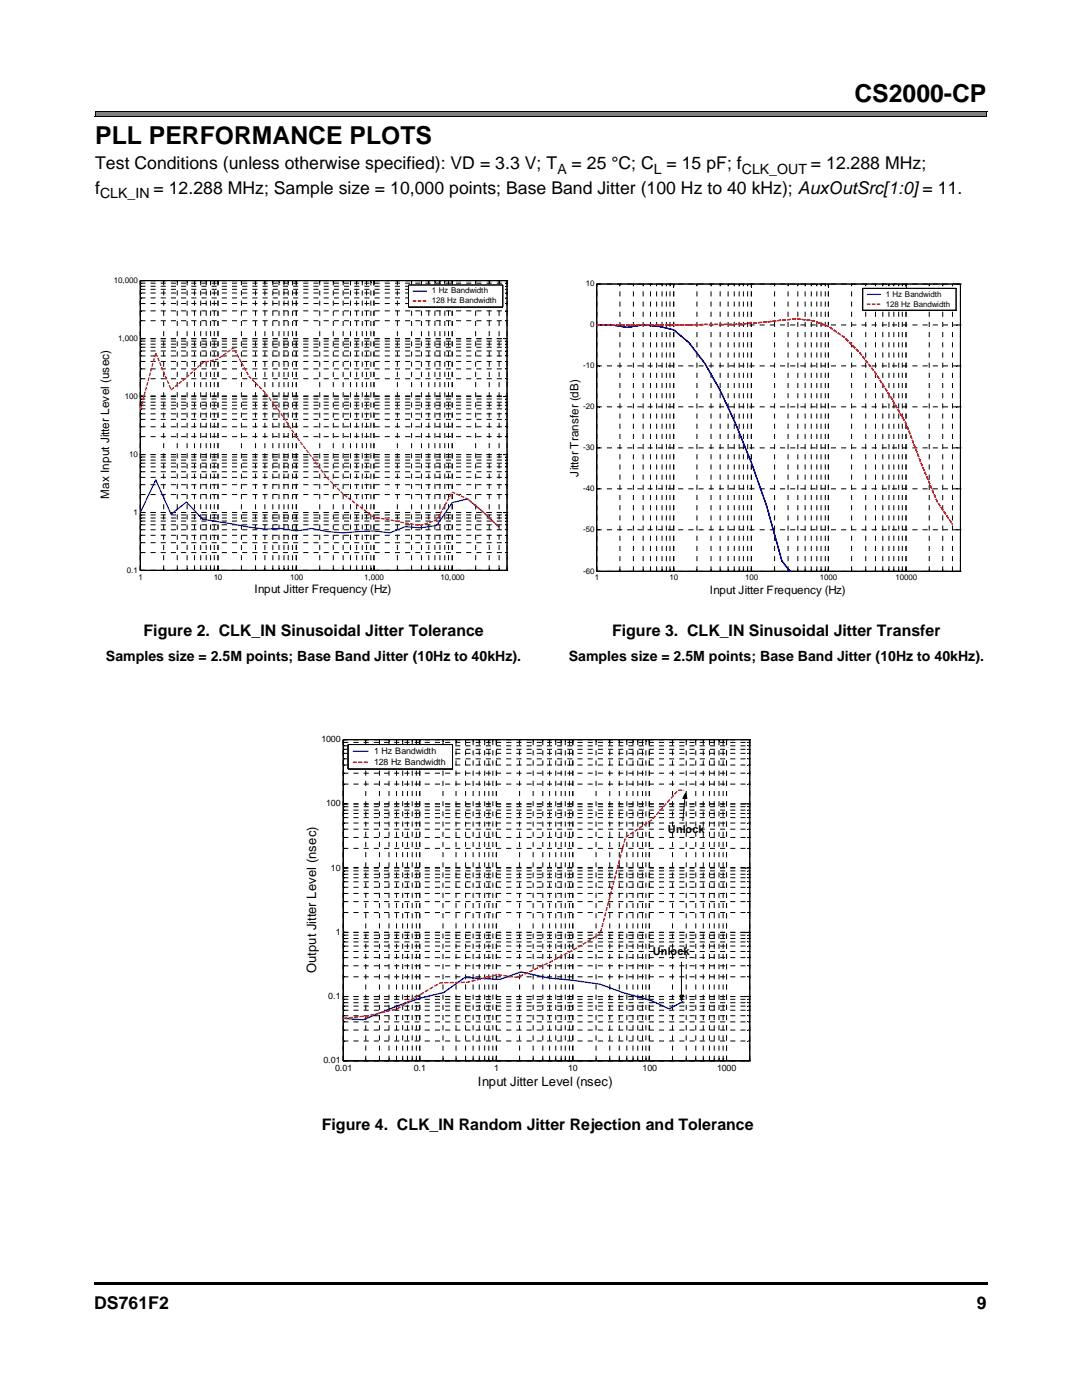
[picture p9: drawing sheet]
<svg xmlns="http://www.w3.org/2000/svg" width="216mm" height="279mm" viewBox="0 0 216 279" stroke-linecap="round" stroke-linejoin="round" font-family="sans-serif">
<path d="M19 22.2h177.9v1.1h-177.9z" fill="#808080"/>
<path d="M18.9 23.3h178M19 22.2h178" fill="none" stroke="#000" stroke-width=".2"/>
<path d="M18.9 22.1h.1v1.2h-.1zM196.8 22.2h.2v1.2h-.2zM18.8 255.9h.2v.5h-.2zM19 255.9h178.1v.5h-178.1z" fill="#000"/>
<g fill="#fff">
<path d="M18.8 258.8h178v3.4h-178z"/>
<path d="M19 50.7h91.2v70.9h-91.2z"/>
<path d="M28 56h73.2v57.8h-73.2z"/>
</g>
<path d="M28 56h73.2v57.8h-73.2z" fill="none" stroke="#fff" stroke-width=".2"/>
<g fill="none" stroke="#000" stroke-width=".2" stroke-dasharray="1 1 1 1 1 1 1 1" stroke-linecap="butt">
<path d="M28 56h73.2M28 59.5h73.2M28 58.5h73.2M28 57.7h73.2M28 57.1h73.2M28 56.5h73.2M28 79.1h73.2M28 67.6h73.2M28 79.6h73.2M28 79h73.2M28 75.6h73.2M28 73.6h73.2"/>
<path d="M28 72.1h73.2M28 71h73.2M28 70h73.2M28 69.3h73.2M28 68.7h73.2M28 68.1h73.2M28 64h73.2M28 62h73.2M28 60.6h73.2M28 90.7h73.2M28 98.7h73.2M28 96.7h73.2"/>
<path d="M28 95.3h73.2M28 94.1h73.2M28 93.2h73.2M28 92.4h73.2M28 91.8h73.2M28 91.2h73.2M28 87.1h73.2M28 85.2h73.2M28 83.7h73.2M28 82.6h73.2M28 81.6h73.2M28 80.9h73.2"/>
<path d="M28 80.3h73.2M28 113.8v-57.8M28 113.8h73.2M28 102.3h73.2M28 110.3h73.2M28 108.3h73.2M28 106.8h73.2M28 105.7h73.2M28 104.7h73.2M28 104h73.2M28 103.4h73.2M28 102.8h73.2"/>
<path d="M32.7 113.8v-57.8M35.4 113.8v-57.8M37.3 113.8v-57.8M38.8 113.8v-57.8M40 113.8v-57.8M41.1 113.8v-57.8M42 113.8v-57.8M42.8 113.8v-57.8M43.5 113.8v-57.8M48.2 113.8v-57.8M51 113.8v-57.8M52.9 113.8v-57.8"/>
<path d="M54.4 113.8v-57.8M55.7 113.8v-57.8M56.7 113.8v-57.8M57.5 113.8v-57.8M58.4 113.8v-57.8M59.1 113.8v-57.8M63.8 113.8v-57.8M66.5 113.8v-57.8M68.5 113.8v-57.8M69.9 113.8v-57.8M71.2 113.8v-57.8M72.3 113.8v-57.8"/>
<path d="M73.1 113.8v-57.8M74 113.8v-57.8M74.6 113.8v-57.8M79.3 113.8v-57.8M82.1 113.8v-57.8M84.1 113.8v-57.8M85.6 113.8v-57.8M86.8 113.8v-57.8M87.8 113.8v-57.8M88.8 113.8v-57.8M89.5 113.8v-57.8M90.2 113.8v-57.8"/>
<path d="M94.9 113.8v-57.8M97.6 113.8v-57.8M99.6 113.8v-57.8M101.2 113.8v-57.8"/>
</g>
<g fill="none" stroke="#000" stroke-width=".2">
<path d="M28 56h73.2v57.8h-73.2zM28 59.5h.2M28 58.5h.2M28 57.7h.2M28 57.1h.2M28 56.5h.2M32.7 56v.3M35.4 56v.3M37.3 56v.3M38.8 56v.3M40 56v.3M41.1 56v.3"/>
<path d="M42 56v.3M42.8 56v.3M43.5 56v.6M48.2 56v.3M51 56v.3M52.9 56v.3M54.4 56v.3M55.7 56v.3M56.7 56v.3M57.5 56v.3M58.4 56v.3M59.1 56v.6"/>
<path d="M63.8 56v.3M66.5 56v.3M68.5 56v.3M69.9 56v.3M71.2 56v.3M72.3 56v.3M73.1 56v.3M74 56v.3M74.6 56v.6M79.3 56v.3M82.1 56v.3M84.1 56v.3"/>
<path d="M85.6 56v.3M86.8 56v.3M87.8 56v.3M88.8 56v.3M89.5 56v.3M90.2 56v.6M94.9 56v.3M97.6 56v.3M99.6 56v.3M100.8 59.5h.4M100.8 58.5h.4M100.8 57.7h.4"/>
<path d="M100.8 57.1h.4M100.8 56.5h.4M28 79.6h.2M28 79h.2M28 79.1h.6M28 75.6h.2M28 73.6h.2M28 72.1h.2M28 71h.2M28 70h.2M28 69.3h.2M28 68.7h.2"/>
<path d="M28 68.1h.2M28 67.6h.6M28 64h.2M28 62h.2M28 60.6h.2M100.4 79.1h.8M100.4 67.6h.8M100.8 79.6h.4M100.8 79h.4M100.8 75.6h.4M100.8 73.6h.4M100.8 72.1h.4"/>
<path d="M100.8 71h.4M100.8 70h.4M100.8 69.3h.4M100.8 68.7h.4M100.8 68.1h.4M100.8 64h.4M100.8 62h.4M100.8 60.6h.4M28 98.7h.2M28 96.7h.2M28 95.3h.2M28 94.1h.2"/>
<path d="M28 93.2h.2M28 92.4h.2M28 91.8h.2M28 91.2h.2M28 90.7h.6M28 87.1h.2M28 85.2h.2M28 83.7h.2M28 82.6h.2M28 81.6h.2M28 80.9h.2M28 80.3h.2"/>
<path d="M100.4 90.7h.8M100.8 98.7h.4M100.8 96.7h.4M100.8 95.3h.4M100.8 94.1h.4M100.8 93.2h.4M100.8 92.4h.4M100.8 91.8h.4M100.8 91.2h.4M100.8 87.1h.4M100.8 85.2h.4M100.8 83.7h.4"/>
<path d="M100.8 82.6h.4M100.8 81.6h.4M100.8 80.9h.4M100.8 80.3h.4M28 110.3h.2M28 108.3h.2M28 106.8h.2M28 105.7h.2M28 104.7h.2M28 104h.2M28 103.4h.2M28 102.8h.2"/>
<path d="M28 102.3h.6M32.7 113.5v.3M35.4 113.5v.3M37.3 113.5v.3M38.8 113.5v.3M40 113.5v.3M41.1 113.5v.3M42 113.5v.3M42.8 113.5v.3M43.5 113.1v.7M48.2 113.5v.3M51 113.5v.3"/>
<path d="M52.9 113.5v.3M54.4 113.5v.3M55.7 113.5v.3M56.7 113.5v.3M57.5 113.5v.3M58.4 113.5v.3M59.1 113.1v.7M63.8 113.5v.3M66.5 113.5v.3M68.5 113.5v.3M69.9 113.5v.3M71.2 113.5v.3"/>
<path d="M72.3 113.5v.3M73.1 113.5v.3M74 113.5v.3M74.6 113.1v.7M79.3 113.5v.3M82.1 113.5v.3M84.1 113.5v.3M85.6 113.5v.3M86.8 113.5v.3M87.8 113.5v.3M88.8 113.5v.3M89.5 113.5v.3"/>
<path d="M90.2 113.1v.7M94.9 113.5v.3M97.6 113.5v.3M99.6 113.5v.3M100.4 102.3h.8M100.8 110.3h.4M100.8 108.3h.4M100.8 106.8h.4M100.8 105.7h.4M100.8 104.7h.4M100.8 104h.4M100.8 103.4h.4"/>
<path d="M100.8 102.8h.4"/>
</g>
<path d="M28 102.3l3.1-6.5 3 6.8 3.1-2.4 3.2 3.4 9.4 1.6 3.1 .4 3-.1 3.2 .5 3.1-.5 3.1 .6 3.2 .2 6.1-.3 3.2 .3 3.1-1.2 3.1 .2 3.2-.4 3-4.6 3.1-.7 3.2 2.7 3.1 2.9" fill="none" stroke="#00f" stroke-width=".25"/>
<path d="M28 81.7l3.1-11.3 3 7.4 3.1-2.5 3.2-2.9 3.1-.8 3.1-2.2 3.2 5.8 3.1 3.1 3 4 3.2 4.8 6.2 8.3 3.2 3.2 6.1 4.7 9.4 1.6 3.2-1.1 3-5.6 3.1 1.4 3.2 2.7 3.1 2.9" fill="none" stroke="#f00" stroke-width=".25" stroke-dasharray=".7 .2" stroke-linecap="butt"/>
<path d="M81.5 56.9h18.8v4.4h-18.8z" fill="#fff"/>
<path d="M81.5 56.9h18.8v4.4h-18.8z" fill="none" stroke="#fff" stroke-width=".2"/>
<path d="M81.5 56.9h18.8v4.4h-18.8z" fill="none" stroke="#000" stroke-width=".2"/>
<path d="M82.4 58.1h2.8" fill="none" stroke="#00f" stroke-width=".25"/>
<path d="M82.4 60.1h2.8" fill="none" stroke="#f00" stroke-width=".25" stroke-dasharray=".7 .2" stroke-linecap="butt"/>
<g fill="#fff">
<path d="M106.9 51.5h90.2v70.2h-90.2z"/>
<path d="M119.1 56.7h72.5v57.3h-72.5z"/>
</g>
<path d="M119.1 56.7h72.5v57.3h-72.5z" fill="none" stroke="#fff" stroke-width=".2"/>
<g fill="none" stroke="#000" stroke-width=".2" stroke-dasharray="1 1 1 1 1 1 1 1" stroke-linecap="butt">
<path d="M119.1 56.7h72.5M119.1 73h72.5M119.1 64.9h72.5M119.1 97.6h72.5M119.1 89.4h72.5M119.1 81.2h72.5M119.1 114v-57.3M119.1 114h72.5M119.1 105.7h72.5M123.7 114v-57.3M126.4 114v-57.3M128.3 114v-57.3"/>
<path d="M129.8 114v-57.3M131 114v-57.3M132.1 114v-57.3M133 114v-57.3M133.7 114v-57.3M134.4 114v-57.3M139.1 114v-57.3M141.9 114v-57.3M143.7 114v-57.3M145.3 114v-57.3M146.5 114v-57.3M147.5 114v-57.3"/>
<path d="M148.3 114v-57.3M149.2 114v-57.3M149.9 114v-57.3M154.6 114v-57.3M157.2 114v-57.3M159.2 114v-57.3M160.7 114v-57.3M161.9 114v-57.3M163 114v-57.3M163.8 114v-57.3M164.7 114v-57.3M165.3 114v-57.3"/>
<path d="M169.9 114v-57.3M172.7 114v-57.3M174.7 114v-57.3M176.1 114v-57.3M177.4 114v-57.3M178.4 114v-57.3M179.3 114v-57.3M180 114v-57.3M180.8 114v-57.3M185.4 114v-57.3M188.1 114v-57.3M190.1 114v-57.3"/>
<path d="M191.6 114v-57.3"/>
</g>
<g fill="none" stroke="#000" stroke-width=".2">
<path d="M119.1 56.7h72.5v57.3h-72.5zM123.7 56.7v.2M126.4 56.7v.2M128.3 56.7v.2M129.8 56.7v.2M131 56.7v.2M132.1 56.7v.2M133 56.7v.2M133.7 56.7v.2M134.4 56.7v.6M139.1 56.7v.2M141.9 56.7v.2"/>
<path d="M143.7 56.7v.2M145.3 56.7v.2M146.5 56.7v.2M147.5 56.7v.2M148.3 56.7v.2M149.2 56.7v.2M149.9 56.7v.6M154.6 56.7v.2M157.2 56.7v.2M159.2 56.7v.2M160.7 56.7v.2M161.9 56.7v.2"/>
<path d="M163 56.7v.2M163.8 56.7v.2M164.7 56.7v.2M165.3 56.7v.6M169.9 56.7v.2M172.7 56.7v.2M174.7 56.7v.2M176.1 56.7v.2M177.4 56.7v.2M178.4 56.7v.2M179.3 56.7v.2M180 56.7v.2"/>
<path d="M180.8 56.7v.6M185.4 56.7v.2M188.1 56.7v.2M190.1 56.7v.2M119.1 73h.6M119.1 64.9h.6M190.9 73h.7M190.9 64.9h.7M119.1 97.6h.6M119.1 89.4h.6M119.1 81.2h.6M190.9 97.6h.7"/>
<path d="M190.9 89.4h.7M190.9 81.2h.7M119.1 105.7h.6M123.7 113.6v.4M126.4 113.6v.4M128.3 113.6v.4M129.8 113.6v.4M131 113.6v.4M132.1 113.6v.4M133 113.6v.4M133.7 113.6v.4M134.4 113.3v.7"/>
<path d="M139.1 113.6v.4M141.9 113.6v.4M143.7 113.6v.4M145.3 113.6v.4M146.5 113.6v.4M147.5 113.6v.4M148.3 113.6v.4M149.2 113.6v.4M149.9 113.3v.7M154.6 113.6v.4M157.2 113.6v.4M159.2 113.6v.4"/>
<path d="M160.7 113.6v.4M161.9 113.6v.4M163 113.6v.4M163.8 113.6v.4M164.7 113.6v.4M165.3 113.3v.7M169.9 113.6v.4M172.7 113.6v.4M174.7 113.6v.4M176.1 113.6v.4M177.4 113.6v.4M178.4 113.6v.4"/>
<path d="M179.3 113.6v.4M180 113.6v.4M180.8 113.3v.7M185.4 113.6v.4M188.1 113.6v.4M190.1 113.6v.4M190.9 105.7h.7"/>
</g>
<path d="M119.1 64.9h3l3.1 .4 3-.4 3.2 .2 3 .7 3.1 2.6 3.2 4.1 3 5.4a169.2 169.2 0 0 1 12.3 34.1l1.7 2.1" fill="none" stroke="#00f" stroke-width=".24"/>
<path d="M119.1 64.9l21.6-.2a82.6 82.6 0 0 0 15.3-.8 14.3 14.3 0 0 1 12.5 3.4l3 3.1 3.1 3.9 3.1 4.9 3.1 5.3 3 8 3.2 7.6 3.1 4.5" fill="none" stroke="#f00" stroke-width=".24" stroke-dasharray=".7 .2" stroke-linecap="butt"/>
<path d="M172.1 57.6h18.7v4.3h-18.7z" fill="#fff"/>
<path d="M172.1 57.6h18.7v4.3h-18.7z" fill="none" stroke="#fff" stroke-width=".2"/>
<path d="M172.1 57.6h18.7v4.3h-18.7z" fill="none" stroke="#000" stroke-width=".2"/>
<path d="M173 58.8h2.8" fill="none" stroke="#00f" stroke-width=".24"/>
<path d="M173 60.7h2.8" fill="none" stroke="#f00" stroke-width=".24" stroke-dasharray=".7 .2" stroke-linecap="butt"/>
<g fill="#fff">
<path d="M54.9 141.8h104.7v78.5h-104.7z"/>
<path d="M68.5 147.6h81.1v64.1h-81.1z"/>
</g>
<path d="M68.5 147.6h81.1v64.1h-81.1z" fill="none" stroke="#fff" stroke-width=".2"/>
<g fill="none" stroke="#000" stroke-width=".2" stroke-dasharray="1 1 1 1 1 1 1 1" stroke-linecap="butt">
<path d="M68.5 147.6h81.1M68.5 156.5h81.1M68.5 154.3h81.1M68.5 152.7h81.1M68.5 151.4h81.1M68.5 150.3h81.1M68.5 149.5h81.1M68.5 148.8h81.1M68.5 148.2h81.1M68.5 173.2h81.1M68.5 160.4h81.1M68.5 179.9h81.1"/>
<path d="M68.5 178.3h81.1M68.5 177.1h81.1M68.5 176h81.1M68.5 175.2h81.1M68.5 174.5h81.1M68.5 173.8h81.1M68.5 173.1h81.1M68.5 169.3h81.1M68.5 167.1h81.1M68.5 165.5h81.1M68.5 164.3h81.1M68.5 163.2h81.1"/>
<path d="M68.5 162.3h81.1M68.5 161.7h81.1M68.5 161h81.1M68.5 198.9h81.1M68.5 186.1h81.1M68.5 199.4h81.1M68.5 194.9h81.1M68.5 192.7h81.1M68.5 191.1h81.1M68.5 189.9h81.1M68.5 188.8h81.1M68.5 188h81.1"/>
<path d="M68.5 187.3h81.1M68.5 186.6h81.1M68.5 182.1h81.1M68.5 211.7v-64.1M68.5 211.7h81.1M68.5 207.8h81.1M68.5 205.6h81.1M68.5 203.9h81.1M68.5 202.7h81.1M68.5 201.6h81.1M68.5 200.8h81.1M68.5 200.1h81.1"/>
<path d="M73 211.7v-64.1M75.7 211.7v-64.1M77.6 211.7v-64.1M79.1 211.7v-64.1M80.3 211.7v-64.1M81.3 211.7v-64.1M82.3 211.7v-64.1M83.1 211.7v-64.1M83.8 211.7v-64.1M88.4 211.7v-64.1M91 211.7v-64.1M92.9 211.7v-64.1"/>
<path d="M94.4 211.7v-64.1M95.6 211.7v-64.1M96.7 211.7v-64.1M97.5 211.7v-64.1M98.3 211.7v-64.1M99 211.7v-64.1M103.7 211.7v-64.1M106.4 211.7v-64.1M108.3 211.7v-64.1M109.7 211.7v-64.1M110.9 211.7v-64.1M112 211.7v-64.1"/>
<path d="M112.8 211.7v-64.1M113.6 211.7v-64.1M114.3 211.7v-64.1M118.9 211.7v-64.1M121.7 211.7v-64.1M123.6 211.7v-64.1M125.1 211.7v-64.1M126.3 211.7v-64.1M127.3 211.7v-64.1M128.2 211.7v-64.1M128.9 211.7v-64.1M129.6 211.7v-64.1"/>
<path d="M134.2 211.7v-64.1M136.9 211.7v-64.1M138.8 211.7v-64.1M140.3 211.7v-64.1M141.6 211.7v-64.1M142.5 211.7v-64.1M143.5 211.7v-64.1M144.3 211.7v-64.1M145 211.7v-64.1M149.6 211.7v-64.1"/>
</g>
<g fill="none" stroke="#000" stroke-width=".2">
<path d="M68.5 147.6h81.1v64.1h-81.1zM68.5 156.5h.3M68.5 154.3h.3M68.5 152.7h.3M68.5 151.4h.3M68.5 150.3h.3M68.5 149.5h.3M68.5 148.8h.3M68.5 148.2h.3M73 147.6v.3M75.7 147.6v.3M77.6 147.6v.3"/>
<path d="M79.1 147.6v.3M80.3 147.6v.3M81.3 147.6v.3M82.3 147.6v.3M83.1 147.6v.3M83.8 147.6v.7M88.4 147.6v.3M91 147.6v.3M92.9 147.6v.3M94.4 147.6v.3M95.6 147.6v.3M96.7 147.6v.3"/>
<path d="M97.5 147.6v.3M98.3 147.6v.3M99 147.6v.7M103.7 147.6v.3M106.4 147.6v.3M108.3 147.6v.3M109.7 147.6v.3M110.9 147.6v.3M112 147.6v.3M112.8 147.6v.3M113.6 147.6v.3M114.3 147.6v.7"/>
<path d="M118.9 147.6v.3M121.7 147.6v.3M123.6 147.6v.3M125.1 147.6v.3M126.3 147.6v.3M127.3 147.6v.3M128.2 147.6v.3M128.9 147.6v.3M129.6 147.6v.7M134.2 147.6v.3M136.9 147.6v.3M138.8 147.6v.3"/>
<path d="M140.3 147.6v.3M141.6 147.6v.3M142.5 147.6v.3M143.5 147.6v.3M144.3 147.6v.3M145 147.6v.7M149.2 156.5h.4M149.2 154.3h.4M149.2 152.7h.4M149.2 151.4h.4M149.2 150.3h.4M149.2 149.5h.4"/>
<path d="M149.2 148.8h.4M149.2 148.2h.4M68.5 179.9h.3M68.5 178.3h.3M68.5 177.1h.3M68.5 176h.3M68.5 175.2h.3M68.5 174.5h.3M68.5 173.8h.3M68.5 173.1h.3M68.5 173.2h.7M68.5 169.3h.3"/>
<path d="M68.5 167.1h.3M68.5 165.5h.3M68.5 164.3h.3M68.5 163.2h.3M68.5 162.3h.3M68.5 161.7h.3M68.5 161h.3M68.5 160.4h.7M148.8 173.2h.8M148.8 160.4h.8M149.2 179.9h.4M149.2 178.3h.4"/>
<path d="M149.2 177.1h.4M149.2 176h.4M149.2 175.2h.4M149.2 174.5h.4M149.2 173.8h.4M149.2 173.1h.4M149.2 169.3h.4M149.2 167.1h.4M149.2 165.5h.4M149.2 164.3h.4M149.2 163.2h.4M149.2 162.3h.4"/>
<path d="M149.2 161.7h.4M149.2 161h.4M68.5 199.4h.3M68.5 198.9h.7M68.5 194.9h.3M68.5 192.7h.3M68.5 191.1h.3M68.5 189.9h.3M68.5 188.8h.3M68.5 188h.3M68.5 187.3h.3M68.5 186.6h.3"/>
<path d="M68.5 186.1h.7M68.5 182.1h.3M148.8 198.9h.8M148.8 186.1h.8M149.2 199.4h.4M149.2 194.9h.4M149.2 192.7h.4M149.2 191.1h.4M149.2 189.9h.4M149.2 188.8h.4M149.2 188h.4M149.2 187.3h.4"/>
<path d="M149.2 186.6h.4M149.2 182.1h.4M68.5 207.8h.3M68.5 205.6h.3M68.5 203.9h.3M68.5 202.7h.3M68.5 201.6h.3M68.5 200.8h.3M68.5 200.1h.3M73 211.3v.4M75.7 211.3v.4M77.6 211.3v.4"/>
<path d="M79.1 211.3v.4M80.3 211.3v.4M81.3 211.3v.4M82.3 211.3v.4M83.1 211.3v.4M83.8 210.9v.8M88.4 211.3v.4M91 211.3v.4M92.9 211.3v.4M94.4 211.3v.4M95.6 211.3v.4M96.7 211.3v.4"/>
<path d="M97.5 211.3v.4M98.3 211.3v.4M99 210.9v.8M103.7 211.3v.4M106.4 211.3v.4M108.3 211.3v.4M109.7 211.3v.4M110.9 211.3v.4M112 211.3v.4M112.8 211.3v.4M113.6 211.3v.4M114.3 210.9v.8"/>
<path d="M118.9 211.3v.4M121.7 211.3v.4M123.6 211.3v.4M125.1 211.3v.4M126.3 211.3v.4M127.3 211.3v.4M128.2 211.3v.4M128.9 211.3v.4M129.6 210.9v.8M134.2 211.3v.4M136.9 211.3v.4M138.8 211.3v.4"/>
<path d="M140.3 211.3v.4M141.6 211.3v.4M142.5 211.3v.4M143.5 211.3v.4M144.3 211.3v.4M145 210.9v.8M149.2 207.8h.4M149.2 205.6h.4M149.2 203.9h.4M149.2 202.7h.4M149.2 201.6h.4M149.2 200.8h.4"/>
<path d="M149.2 200.1h.4"/>
</g>
<path d="M136.4 199.8l-2.9 1.5-3.5-1.6-5.8-1.6-4.4-1.7-5.6-.8-4.7-.4-5.6-1.2-4.2 1.5-6.9-.4-4.3 3-4.5 1.1-4.5 1.5-7.1 2.8-3.9-.3" fill="none" stroke="#00f" stroke-width=".27"/>
<path d="M68.5 203.2l5-.5 5.8-1.4 2.7-1.7 5.8-3.4 5.5-.2 6-1.5 4 .6 6.4-3 5.2-2.8 4.9-2.9 5-19.3 5.3-3.5 5.2-5.9h1.2" fill="none" stroke="#f00" stroke-width=".27" stroke-dasharray=".8 .3" stroke-linecap="butt"/>
<path d="M69.4 148.6h20.9v4.9h-20.9z" fill="#fff"/>
<path d="M69.4 148.6h20.9v4.9h-20.9z" fill="none" stroke="#fff" stroke-width=".2"/>
<path d="M69.4 148.6h20.9v4.9h-20.9zM136.7 159.3l-.5 4.6M136.8 158.3l.3 1h-.9zM135.7 198.6h.7l-.4 1.1zM136 191.9v6.7" fill="none" stroke="#000" stroke-width=".2"/>
<path d="M70.4 149.9h3.1" fill="none" stroke="#00f" stroke-width=".27"/>
<path d="M70.4 152.1h3.1" fill="none" stroke="#f00" stroke-width=".27" stroke-dasharray=".8 .3" stroke-linecap="butt"/>
<g fill="#000">
<path d="M136.8 158.3l.3 1h-.9z" fill-rule="evenodd"/>
<path d="M135.7 198.6h.7l-.4 1.1z" fill-rule="evenodd"/>
</g>
<g font-size="4.9">
<text x="170.5" y="20.3">CS2000-CP</text>
<text x="19" y="28.7">PLL PERFORMANCE PLOTS</text>
</g>
<g font-size="3.5">
<text x="19" y="33.7">Test Conditions (unless otherwise specified): VD = 3.3 V; T</text>
<text x="114.1" y="33.7">= 25 °C; C</text>
<text x="133" y="33.7">= 15 pF; f</text>
<text x="161.8" y="33.7">= 12.288 MHz;</text>
<text x="19" y="38.6">f</text>
<text x="30.6" y="38.6">= 12.288 MHz; Sample size = 10,000 points; Base Band Jitter (100 Hz to 40 kHz); AuxOutSrc[1:0] = 11.</text>
<text x="18.8" y="261.2">DS761F2</text>
<text x="194.9" y="261.2">9</text>
</g>
<g font-size="3.2">
<text x="28.7" y="126.9">Figure 2. CLK_IN Sinusoidal Jitter Tolerance</text>
<text x="122.2" y="126.9">Figure 3. CLK_IN Sinusoidal Jitter Transfer</text>
<text x="64.2" y="225.5">Figure 4. CLK_IN Random Jitter Rejection and Tolerance</text>
</g>
<g font-size="2.8">
<text x="111.2" y="34.6">A</text>
<text x="130.5" y="34.6">L</text>
<text x="148" y="34.6">CLK_OUT</text>
<text x="20" y="39.5">CLK_IN</text>
<text x="21.1" y="132">Samples size = 2.5M points; Base Band Jitter (10Hz to 40kHz).</text>
<text x="113.5" y="132">Samples size = 2.5M points; Base Band Jitter (10Hz to 40kHz).</text>
</g>
<g font-size="2.6">
<text x="63.1" y="194.3" transform="rotate(-90 63.1 194.3)">Output Jitter Level (nsec)</text>
<text x="95.4" y="216.8">Input Jitter Level (nsec)</text>
</g>
<g font-size="2.3">
<text x="115.5" y="95.1" transform="rotate(-90 115.5 95.1)">Jitter Transfer (dB)</text>
<text x="21.8" y="99.6" transform="rotate(-90 21.8 99.6)">Max Input Jitter Level (usec)</text>
<text x="50.8" y="118.4">Input Jitter Frequency (Hz)</text>
<text x="141.6" y="118.5">Input Jitter Frequency (Hz)</text>
</g>
<g font-size="2.2">
<text x="133.3" y="166.3">Unlock</text>
<text x="130.3" y="190.5">Unlock</text>
</g>
<g font-size="1.8">
<text x="64.1" y="148.1">1000</text>
<text x="74.6" y="150.5">1 Hz Bandwidth</text>
<text x="74.6" y="152.6">128 Hz Bandwidth</text>
<text x="65.1" y="161">100</text>
<text x="66" y="173.8">10</text>
<text x="67" y="186.6">1</text>
<text x="65.5" y="199.4">0.1</text>
<text x="64.5" y="212.2">0.01</text>
<text x="66.9" y="213.7">0.01</text>
<text x="82.5" y="213.7">0.1</text>
<text x="98.6" y="213.7">1</text>
<text x="113.3" y="213.7">10</text>
<text x="128.2" y="213.7">100</text>
<text x="143.1" y="213.7">1000</text>
</g>
<g font-size="1.6">
<text x="22.7" y="56.5">10,000</text>
<text x="86.2" y="58.6">1 Hz Bandwidth</text>
<text x="116.9" y="57.2">10</text>
<text x="176.8" y="59.2">1 Hz Bandwidth</text>
<text x="86.2" y="60.5">128 Hz Bandwidth</text>
<text x="117.7" y="65.3">0</text>
<text x="176.8" y="61.2">128 Hz Bandwidth</text>
<text x="23.6" y="68.1">1,000</text>
<text x="116.4" y="73.5">-10</text>
<text x="24.9" y="79.6">100</text>
<text x="116.4" y="81.7">-20</text>
<text x="116.4" y="89.8">-30</text>
<text x="25.8" y="91.2">10</text>
<text x="116.4" y="98">-40</text>
<text x="26.6" y="102.7">1</text>
<text x="116.4" y="106.2">-50</text>
<text x="25.3" y="114.3">0.1</text>
<text x="27.6" y="115.7">1</text>
<text x="42.7" y="115.7">10</text>
<text x="57.9" y="115.7">100</text>
<text x="72.7" y="115.7">1,000</text>
<text x="87.9" y="115.7">10,000</text>
<text x="116.4" y="114.5">-60</text>
<text x="118.7" y="115.8">1</text>
<text x="133.6" y="115.8">10</text>
<text x="148.7" y="115.8">100</text>
<text x="163.6" y="115.8">1000</text>
<text x="178.7" y="115.8">10000</text>
</g>
</svg>
